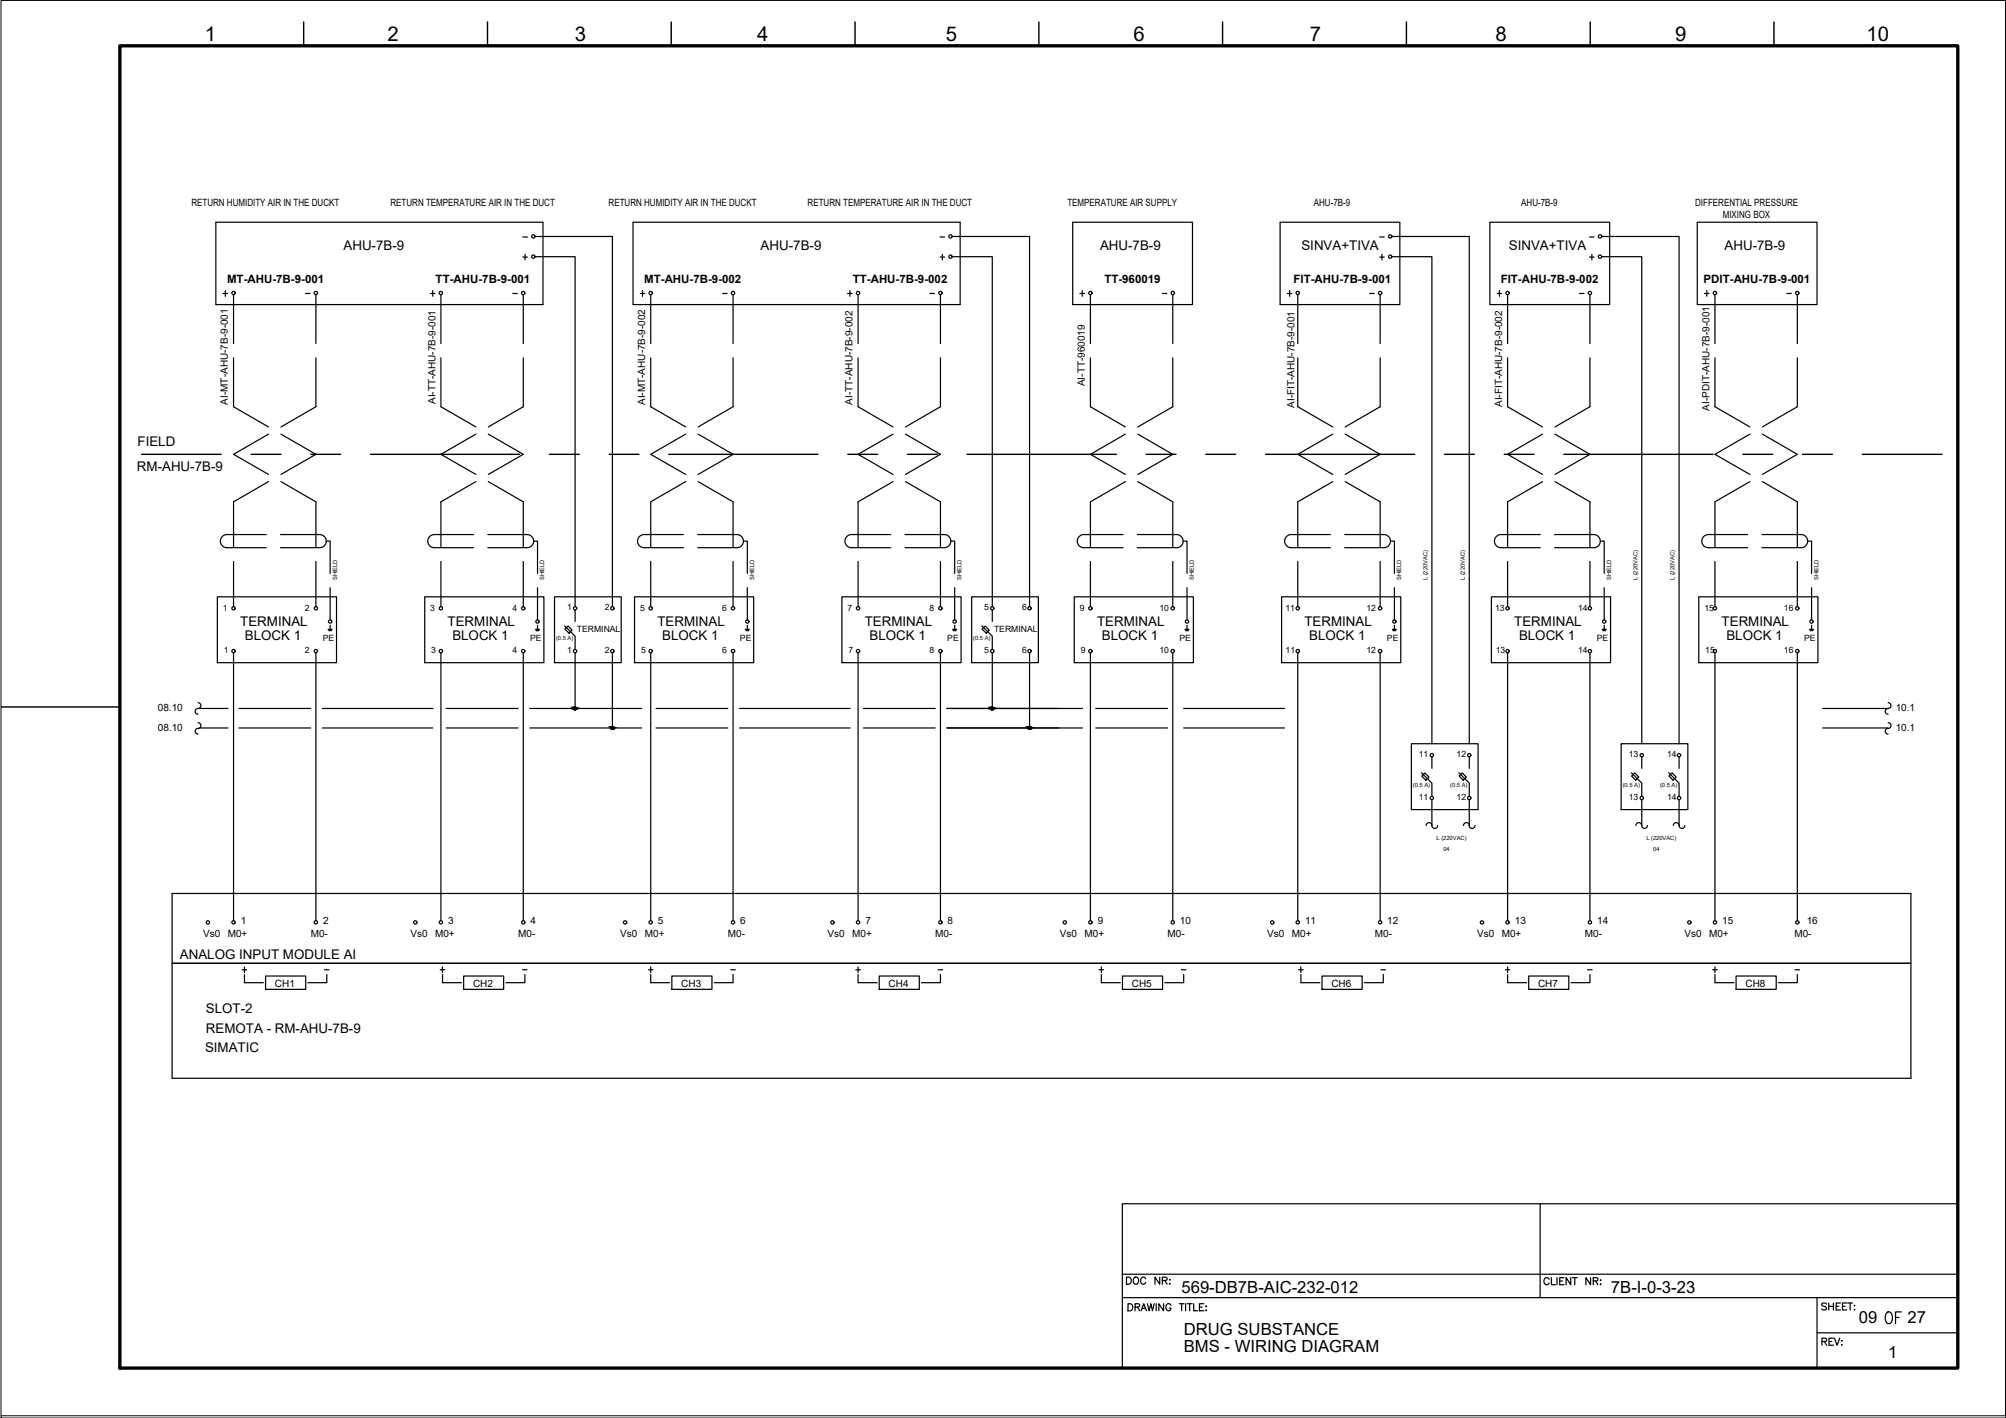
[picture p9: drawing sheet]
<svg xmlns="http://www.w3.org/2000/svg" width="420mm" height="297mm" viewBox="0 0 420 297" stroke-linecap="round" stroke-linejoin="round" font-family="sans-serif">
<!-- layer: G-TTLB-TTLB -->
<path d="M25.1 9.6h385v277h-385z" fill="none" stroke="#000" stroke-width=".7"/>
<!-- layer: G-TTLB-OTLN -->
<path d="M420.1 .1v296.5h-419.9" fill="none" stroke="#000" stroke-width=".21"/>
<!-- layer: G-TTLB-INDX -->
<path d="M63.6 4.6v5M102.1 4.6v5M140.6 4.6v5M179.1 4.6v5M217.6 4.6v5M256.1 4.6v5M294.6 4.6v5M333.1 4.6v5M371.6 4.6v5M.2 148.1h24.9" fill="none" stroke="#000" stroke-width=".3"/>
<!-- layer: LGSP IA4$0$LG_PLOT -->
<path d="M322.6 252.2v19.6M235.1 266.9h175M235.1 271.8h175M380.6 279.2h29.5M380.6 271.8v14.8M235.1 286.6h175" fill="none" stroke="#000" stroke-width=".25"/>
<!-- layer: LG_PLOT -->
<g fill="none" stroke="#000" stroke-width=".25">
<path d="M410.1 252.2h-175v34.4M236.3 273.1h.4a.8 .8 0 0 1 .6 .7 .8 .8 0 0 1-.6 .8h-.4zM237.7 273.8l.9-.1 .1-.2v-.3l-1-.1v1.5M238.2 273.8l.5 .8M239 274.6l.6-1.5 .5 1.5M239.2 274.1h.7M240.3 273.1l.4 1.5 .3-1.5 .4 1.5 .3-1.5M242.2 273.1v1.5M243.7 273.1v1.5l-1-1.5v1.5M245.3 273.5a.54 .54 0 0 0-.7-.4 .54 .54 0 0 0-.4 .6 .61 .61 0 0 0 .2 .7 .61 .61 0 0 0 .8 0l.1-.4h-.4M247 273.1h1M247.5 273.1v1.5"/>
<path d="M248.3 273.1v1.5M248.7 273.1h1M249.2 273.1v1.5M250 273.1v1.5h.9M251.2 273.8h.6M252.1 273.1h-.9v1.5h.9M252.6 274.5h.1zM252.6 273.6v.1zM324.4 268a.54 .54 0 0 0-.6-.4 .54 .54 0 0 0-.4 .6 .61 .61 0 0 0 .2 .8 .61 .61 0 0 0 .8-.1v-.1M324.9 267.6v1.5h.9M326.1 267.6v1.5M326.7 268.3h.6"/>
<path d="M327.6 267.6h-.9v1.5h.9M329 267.6v1.5l-1-1.5v1.5M329.4 267.6h.9M329.8 267.6v1.5M333.1 267.6v1.5l-.9-1.5v1.5M333.7 268.3h.9v-.5l-.9-.2v1.5M334.2 268.3l.5 .8M335.2 268.2h.1zM335.2 269h.1zM382.5 273.2l-.3-.2-.6 .2v.2l.8 .4 .1 .2v.2l-.3 .2-.6-.2M383 273v1.4M383 273.6h1"/>
<path d="M384 273v1.4M384.6 273.6h.5M385.5 273h-.9v1.4h.9M385.9 273.6h.6M386.8 273h-.9v1.4h.9M387 273h1M387.5 273v1.4M388.4 273.5h.1zM388.4 274.3h.1z"/>
</g>
<!-- layer: I_LIMIT_LINE -->
<g fill="none" stroke="#000" stroke-width=".3">
<path d="M29.7 95.2h16.6M52.6 95.2h6.2M65.1 95.2h6.2M77.6 95.2h31.2M115.1 95.2h6.2M127.6 95.2h6.2M140.1 95.2h31.2M177.6 95.2h6.2M190.1 95.2h6.2M202.6 95.2h31.2M240.1 95.2h6.2M252.6 95.2h6.2"/>
<path d="M265.1 95.2h31.2M302.6 95.2h6.2M315.1 95.2h6.2M327.6 95.2h31.2M365.1 95.2h6.2M377.5 95.2h6.3M390.1 95.2h16.6"/>
</g>
<!-- layer: 0 -->
<g fill="none" stroke="#000" stroke-width=".25">
<path d="M112.1 53.8h8.4v73.3M112.1 49.5h16.2v77.6M199.4 53.8h8.4v73.3M199.4 49.5h16.2v77.6M291.5 53.8h8.4v102M291.5 49.5h16.2v106.3M335.5 53.8h8.4v102M335.5 49.5h16.2v106.3M120.5 136.7v11.7M128.3 136.7v15.8M207.8 136.7v11.7M215.6 136.7v15.8"/>
<path d="M41.5 148.4h6.3M41.8 152.5h6M50 148.4h15.1M50 152.5h15.1M67.5 148.4h23.2M67.5 152.5h23.2M93.5 148.4h15M93.5 152.5h15M111 148.4h23.4M111 152.5h23.4M137.4 148.4h15M137.4 152.5h15"/>
<path d="M154.9 148.4h23.2M154.9 152.5h23.2M180.8 148.4h15.1M180.8 152.5h15.1M198.3 148.4h28.4M198.3 152.5h28.4M229.5 148.4h15M229.5 152.5h15M247.9 148.4h21.1M247.9 152.5h21.1M381.8 148.4h13.6M381.8 152.5h13.6"/>
<path d="M299.9 167.5v5.4M307.7 167.5v5.4M343.9 167.5v5.4M351.7 167.5v5.4M400.2 187.2v38.7"/>
<circle cx="120.4" cy="148.4" r=".31"/>
<circle cx="128.3" cy="152.5" r=".31"/>
<circle cx="207.8" cy="148.4" r=".31"/>
<circle cx="215.6" cy="152.5" r=".31"/>
</g>
<!-- layer: I_DATA -->
<g fill="none" stroke="#000" stroke-width=".25">
<path d="M45.2 46.6h68.5v17.2h-68.5zM109.5 53.9h1M110 53.3v1.1M132.6 46.6h68.5v17.2h-68.5zM196.9 53.9h.9M197.4 53.3v1.1M224.7 46.6h25.1v17.2h-25.1zM268.1 46.6h25.1v17.2h-25.1zM289 53.9h.9M289.5 53.3v1.1M312.1 46.6h25v17.2h-25zM332.9 53.9h1"/>
<path d="M333.4 53.3v1.1M355.5 46.6h25.1v17.2h-25.1zM46.7 61.5h1M47.2 60.9v1.2M134.1 61.5h.9M134.6 60.9v1.2M177.5 61.5h1M178 60.9v1.2M226.2 61.5h.9M226.7 60.9v1.2M269.6 61.5h1M270.1 60.9v1.2"/>
<path d="M357 61.5h.9M357.5 60.9v1.2M45.5 125h25v13.8h-25zM68.7 131.8h.9M68.8 132h.7M68.9 132.1h.5M69.2 131v.8M89 125h24.9v13.8h-24.9zM112.2 131.8h.8M112.2 132h.7M112.3 132.1h.5M112.6 131v.8"/>
<path d="M116.1 125h14v13.8h-14zM132.9 125h25v13.8h-25zM156.1 131.8h.9M156.2 132h.7M156.3 132.1h.5M156.5 131v.8M176.3 125h25v13.8h-25zM199.5 131.8h.9M199.6 132h.7M199.7 132.1h.5M200 131v.8M203.5 125h14v13.8h-14z"/>
<path d="M225 125h25v13.8h-25zM248.2 131.8h.8M248.3 132h.7M248.3 132.1h.6M248.6 131v.8M268.4 125h25v13.8h-25zM291.6 131.8h.9M291.7 132h.7M291.8 132.1h.5M292.1 131v.8M312.4 125h24.9v13.8h-24.9zM335.6 131.8h.8"/>
<path d="M335.7 132h.6M335.7 132.1h.6M336 131v.8M355.8 125h25v13.8h-25zM379 131.8h.8M379.1 132h.7M379.2 132.1h.5M379.4 131v.8M295.6 155.8h14v13.8h-14zM339.6 155.8h13.9v13.8h-13.9zM400.2 187.2h-364.2v38.7h364.2M36 201.8h364.2"/>
<path d="M51.2 205.9h4M55.6 204.5h8.4v2.7h-8.4zM68.5 204.1v1.8h-4M92.2 203.1h1M92.7 202.6v1.1M92.7 204.1v1.8h3.9M97.1 204.5h8.4v2.7h-8.4zM109.9 204.1v1.8h-3.9M135.8 203.1h1M136.3 204.1v1.8h4M136.3 202.6v1.1M140.7 204.5h8.4v2.7h-8.4z"/>
<path d="M153.5 204.1v1.8h-3.9M179.2 203.1h1M179.7 204.1v1.8h4M179.7 202.6v1.1M184.2 204.5h8.4v2.7h-8.4zM197 204.1v1.8h-4M230.7 205.9h4M235.1 204.5h8.4v2.7h-8.4zM247.9 204.1v1.8h-4M272.5 205.9h3.9M276.9 204.5h8.4v2.7h-8.4zM289.7 204.1v1.8h-3.9"/>
<path d="M315.8 205.9h3.9M320.2 204.5h8.4v2.7h-8.4zM333 204.1v1.8h-3.9M359.2 205.9h4M363.6 204.5h8.4v2.7h-8.4zM376.4 204.1v1.8h-3.9"/>
<circle cx="111.7" cy="53.8" r=".35"/>
<circle cx="199.1" cy="53.8" r=".35"/>
<circle cx="291.2" cy="53.8" r=".35"/>
<circle cx="335.1" cy="53.8" r=".35"/>
<circle cx="48.9" cy="61.4" r=".35"/>
<circle cx="136.3" cy="61.4" r=".35"/>
<circle cx="179.7" cy="61.4" r=".35"/>
<circle cx="228.4" cy="61.4" r=".35"/>
<circle cx="271.8" cy="61.4" r=".35"/>
<circle cx="359.2" cy="61.4" r=".35"/>
<circle cx="48.9" cy="136.4" r=".35"/>
<circle cx="48.9" cy="127.4" r=".35"/>
<circle cx="66.2" cy="127.4" r=".35"/>
<circle cx="66.2" cy="136.4" r=".35"/>
<circle cx="69.1" cy="130.2" r=".35"/>
<circle cx="92.3" cy="136.4" r=".35"/>
<circle cx="92.3" cy="127.4" r=".35"/>
<circle cx="109.6" cy="136.4" r=".35"/>
<circle cx="109.6" cy="127.4" r=".35"/>
<circle cx="112.6" cy="130.2" r=".35"/>
<circle cx="120.4" cy="136.4" r=".35"/>
<circle cx="120.4" cy="127.4" r=".35"/>
<circle cx="128.3" cy="136.4" r=".35"/>
<circle cx="128.3" cy="127.4" r=".35"/>
<circle cx="136.3" cy="127.4" r=".35"/>
<circle cx="136.3" cy="136.4" r=".35"/>
<circle cx="153.5" cy="127.4" r=".35"/>
<circle cx="153.5" cy="136.4" r=".35"/>
<circle cx="156.5" cy="130.2" r=".35"/>
<circle cx="179.7" cy="136.4" r=".35"/>
<circle cx="179.7" cy="127.4" r=".35"/>
<circle cx="197" cy="127.4" r=".35"/>
<circle cx="197" cy="136.4" r=".35"/>
<circle cx="200" cy="130.2" r=".35"/>
<circle cx="207.8" cy="136.4" r=".35"/>
<circle cx="207.8" cy="127.4" r=".35"/>
<circle cx="215.6" cy="136.4" r=".35"/>
<circle cx="215.6" cy="127.4" r=".35"/>
<circle cx="228.4" cy="136.4" r=".35"/>
<circle cx="228.4" cy="127.4" r=".35"/>
<circle cx="245.6" cy="136.4" r=".35"/>
<circle cx="245.6" cy="127.4" r=".35"/>
<circle cx="248.6" cy="130.2" r=".35"/>
<circle cx="271.8" cy="136.4" r=".35"/>
<circle cx="271.8" cy="127.4" r=".35"/>
<circle cx="289.1" cy="136.4" r=".35"/>
<circle cx="289.1" cy="127.4" r=".35"/>
<circle cx="292" cy="130.2" r=".35"/>
<circle cx="315.8" cy="136.4" r=".35"/>
<circle cx="315.8" cy="127.4" r=".35"/>
<circle cx="333" cy="136.4" r=".35"/>
<circle cx="333" cy="127.4" r=".35"/>
<circle cx="336" cy="130.2" r=".35"/>
<circle cx="359.2" cy="127.4" r=".35"/>
<circle cx="359.2" cy="136.4" r=".35"/>
<circle cx="376.4" cy="127.4" r=".35"/>
<circle cx="376.4" cy="136.4" r=".35"/>
<circle cx="379.4" cy="130.2" r=".35"/>
<circle cx="299.9" cy="158.2" r=".35"/>
<circle cx="307.7" cy="158.2" r=".35"/>
<circle cx="343.9" cy="158.2" r=".35"/>
<circle cx="351.7" cy="158.2" r=".35"/>
<circle cx="299.9" cy="167.2" r=".35"/>
<circle cx="307.7" cy="167.2" r=".35"/>
<circle cx="343.9" cy="167.2" r=".35"/>
<circle cx="351.7" cy="167.2" r=".35"/>
<circle cx="43.6" cy="193.2" r=".35"/>
<circle cx="48.9" cy="193.2" r=".35"/>
<circle cx="66.2" cy="193.2" r=".35"/>
<circle cx="87" cy="193.2" r=".35"/>
<circle cx="92.3" cy="193.2" r=".35"/>
<circle cx="109.6" cy="193.2" r=".35"/>
<circle cx="130.9" cy="193.2" r=".35"/>
<circle cx="136.3" cy="193.2" r=".35"/>
<circle cx="153.5" cy="193.2" r=".35"/>
<circle cx="174.4" cy="193.2" r=".35"/>
<circle cx="179.7" cy="193.2" r=".35"/>
<circle cx="197" cy="193.2" r=".35"/>
<circle cx="223" cy="193.2" r=".35"/>
<circle cx="228.4" cy="193.2" r=".35"/>
<circle cx="245.6" cy="193.2" r=".35"/>
<circle cx="266.5" cy="193.2" r=".35"/>
<circle cx="271.8" cy="193.2" r=".35"/>
<circle cx="289.1" cy="193.2" r=".35"/>
<circle cx="310.4" cy="193.2" r=".35"/>
<circle cx="315.8" cy="193.2" r=".35"/>
<circle cx="333" cy="193.2" r=".35"/>
<circle cx="353.8" cy="193.2" r=".35"/>
<circle cx="359.2" cy="193.2" r=".35"/>
<circle cx="376.4" cy="193.2" r=".35"/>
</g>
<!-- layer: I_TABS -->
<g fill="none" stroke="#000" stroke-width=".25">
<path d="M48.9 61.7v10.3M48.9 75v10.2l7.3 4.2M66.2 61.7v10.3M66.2 75v10.2l-7.4 4.2M92.4 61.7v10.3M92.4 75v10.2l7.3 4.2M109.6 61.7v10.3M109.6 75v10.2l-7.3 4.2M136.3 61.7v10.3M136.3 75v10.2l7.3 4.2M153.5 61.7v10.3M153.5 75v10.2l-7.3 4.2"/>
<path d="M179.7 61.7v10.3M179.7 75v10.2l7.3 4.2M197 61.7v10.3M197 75v10.2l-7.3 4.2M228.4 61.7v10.3M228.4 75v10.2l7.3 4.2M245.6 61.7v10.3M245.6 75v10.2l-7.3 4.2M271.8 61.7v10.3M271.8 75v10.2l7.3 4.2M289.1 61.7v10.3M289.1 75v10.2l-7.4 4.2"/>
<path d="M315.8 61.7v10.3M315.8 75v10.2l7.3 4.2M333 61.7v10.3M333 75v10.2l-7.3 4.2M359.2 61.7v10.3M359.2 75v10.2l7.3 4.2M376.4 61.7v10.3M376.4 75v10.2l-7.3 4.2M56.2 90.9l-7.3 4.3 7.3 4.2M58.8 90.9l7.4 4.3-7.4 4.2M99.7 90.9l-7.3 4.3 7.3 4.2M102.3 90.9l7.3 4.3-7.3 4.2"/>
<path d="M143.6 90.9l-7.3 4.3 7.3 4.2M146.2 90.9l7.3 4.3-7.3 4.2M187 90.9l-7.3 4.3 7.3 4.2M189.7 90.9l7.3 4.3-7.3 4.2M235.7 90.9l-7.3 4.3 7.3 4.2M238.3 90.9l7.3 4.3-7.3 4.2M279.1 90.9l-7.3 4.3 7.3 4.2M281.7 90.9l7.4 4.3-7.4 4.2M323.1 90.9l-7.3 4.3 7.3 4.2M325.7 90.9l7.3 4.3-7.3 4.2M366.5 90.9l-7.3 4.3 7.3 4.2M369.1 90.9l7.3 4.3-7.3 4.2"/>
<path d="M48.9 117.6v9.5M55.8 112h-8.3a1.38 1.38 0 0 0-1.3 1.4 1.38 1.38 0 0 0 1.3 1.3h8.3M56.2 100.9l-7.3 4.2v9.5M58.8 112h8.2a1.38 1.38 0 0 1 1.3 1.4 1.38 1.38 0 0 1-1.3 1.3h-8.2M58.8 100.9l7.4 4.2v9.5M66.2 117.6v9.5M68.3 113.4h.9v6.7M92.4 117.6v9.5M99.2 112h-8.2a1.38 1.38 0 0 0-1.4 1.4 1.38 1.38 0 0 0 1.4 1.3h8.2M99.7 100.9l-7.3 4.2v9.5M102.2 112h8.2a1.38 1.38 0 0 1 1.4 1.4 1.38 1.38 0 0 1-1.4 1.3h-8.2M102.3 100.9l7.3 4.2v9.5"/>
<path d="M109.6 117.6v9.5M111.8 113.4h.8v6.7M136.3 117.6v9.5M143.1 112h-8.2a1.38 1.38 0 0 0-1.4 1.4 1.38 1.38 0 0 0 1.4 1.3h8.2M143.6 100.9l-7.3 4.2v9.5M146.1 112h8.2a1.38 1.38 0 0 1 1.4 1.4 1.38 1.38 0 0 1-1.4 1.3h-8.2M146.2 100.9l7.3 4.2v9.5M153.5 117.6v9.5M155.7 113.4h.8v6.7M179.7 117.6v9.5M186.6 112h-8.2a1.38 1.38 0 0 0-1.4 1.4 1.38 1.38 0 0 0 1.4 1.3h8.2M187 100.9l-7.3 4.2v9.5"/>
<path d="M189.6 112h8.2a1.38 1.38 0 0 1 1.3 1.4 1.38 1.38 0 0 1-1.3 1.3h-8.2M189.7 100.9l7.3 4.2v9.5M197 117.6v9.5M199.2 113.4h.8v6.7M228.4 117.6v9.5M235.2 112h-8.2a1.38 1.38 0 0 0-1.4 1.4 1.38 1.38 0 0 0 1.4 1.3h8.2M235.7 100.9l-7.3 4.2v9.5M238.2 112h8.2a1.38 1.38 0 0 1 1.4 1.4 1.38 1.38 0 0 1-1.4 1.3h-8.2M238.3 100.9l7.3 4.2v9.5M245.6 117.6v9.5M247.8 113.4h.8v6.7M271.8 117.6v9.5"/>
<path d="M278.7 112h-8.3a1.38 1.38 0 0 0-1.3 1.4 1.38 1.38 0 0 0 1.3 1.3h8.3M279.1 100.9l-7.3 4.2v9.5M281.6 112h8.3a1.38 1.38 0 0 1 1.3 1.4 1.38 1.38 0 0 1-1.3 1.3h-8.3M281.7 100.9l7.4 4.2v9.5M289.1 117.6v9.5M291.2 113.4h.9v6.7M315.8 117.6v9.5M322.6 112h-8.2a1.38 1.38 0 0 0-1.4 1.4 1.38 1.38 0 0 0 1.4 1.3h8.2M323.1 100.9l-7.3 4.2v9.5M325.6 112h8.2a1.38 1.38 0 0 1 1.4 1.4 1.38 1.38 0 0 1-1.4 1.3h-8.2M325.7 100.9l7.3 4.2v9.5M333 117.6v9.5"/>
<path d="M335.2 113.4h.8v6.7M359.2 117.6v9.5M366 112h-8.2a1.38 1.38 0 0 0-1.4 1.4 1.38 1.38 0 0 0 1.4 1.3h8.2M366.5 100.9l-7.3 4.2v9.5M369 112h8.2a1.38 1.38 0 0 1 1.4 1.4 1.38 1.38 0 0 1-1.4 1.3h-8.2M369.1 100.9l7.3 4.2v9.5M376.4 117.6v9.5M378.6 113.4h.8v6.7M48.9 136.7v56.2M66.2 136.7v56.2M69.2 123.1v6.8M92.4 136.7v56.2"/>
<path d="M109.6 136.7v56.2M112.6 123.1v6.8M136.3 136.7v56.2M153.5 136.7v56.2M156.5 123.1v6.8M179.7 136.7v56.2M197 136.7v56.2M200 123.1v6.8M228.4 136.7v56.2M245.6 136.7v56.2M248.6 123.1v6.8M271.8 136.7v56.2"/>
<path d="M289.1 136.7v56.2M292.1 123.1v6.8M315.8 136.7v56.2M333 136.7v56.2M336 123.1v6.8M359.2 136.7v56.2M376.4 136.7v56.2M379.4 123.1v6.8M41.5 147.2a.64 .64 0 0 1 .6 .8 .64 .64 0 0 1-.9 .5 .6 .6 0 0 0-.3 .6 .6 .6 0 0 0 .6 .5M41.5 151.4a.63 .63 0 0 1 .6 .7 .63 .63 0 0 1-.9 .5 .6 .6 0 0 0-.3 .7 .6 .6 0 0 0 .6 .5M395.5 147.2a.64 .64 0 0 1 .6 .8 .64 .64 0 0 1-.9 .5 .6 .6 0 0 0-.3 .6 .6 .6 0 0 0 .6 .5M395.5 151.4a.63 .63 0 0 1 .6 .7 .63 .63 0 0 1-.9 .5 .6 .6 0 0 0-.3 .7 .6 .6 0 0 0 .6 .5"/>
<path d="M298.7 172.9a.64 .64 0 0 1 .8-.6 .64 .64 0 0 1 .5 .9 .6 .6 0 0 0 .6 .3 .6 .6 0 0 0 .5-.6M306.5 172.9a.63 .63 0 0 1 .8-.6 .63 .63 0 0 1 .5 .9 .6 .6 0 0 0 .6 .3 .6 .6 0 0 0 .5-.6M342.6 172.9a.64 .64 0 0 1 .8-.6 .64 .64 0 0 1 .5 .9 .6 .6 0 0 0 .7 .3 .6 .6 0 0 0 .5-.6M350.5 172.9a.64 .64 0 0 1 .7-.6 .64 .64 0 0 1 .5 .9 .6 .6 0 0 0 .7 .3 .6 .6 0 0 0 .5-.6"/>
</g>
<!-- layer: EI-CTRL -->
<g fill="none" stroke="#000" stroke-width=".25">
<path d="M118.3 131.1l2.2 2.2v2.8M118.3 131.8l.7-.7 .8 .9-.6 .6zM120.5 127.8v2.4M205.7 131.1l2.1 2.2v2.8M205.7 131.8l.7-.7 .8 .9-.6 .6zM207.8 127.8v2.4M299.9 158.6v2.4M307.7 158.6v2.4M343.9 158.6v2.4M351.7 158.6v2.4M297.7 161.9l2.2 2.1v2.8M297.8 162.6l.7-.7 .8 .9-.7 .6z"/>
<path d="M305.6 161.9l2.1 2.1v2.8M306.3 161.9l.8 .9-.6 .6-.9-.8zM341.7 161.9l2.2 2.1v2.8M341.7 162.6l.7-.7 .8 .9-.6 .6zM349.5 161.9l2.2 2.1v2.8M349.6 162.6l.6-.7 .9 .9-.7 .6z"/>
</g>
<!-- layer: 0 -->
<g fill="#000" stroke="#000" stroke-width=".21">
<path d="M120.4 148.1h.1zM128.2 152.2h.1zM207.7 148.1h.1zM215.5 152.2h.1z"/>
<path d="M120.4 148.1l.1 .1zM120.3 148.2h.2z"/>
<path d="M120.3 148.2h.2zM120.3 148.2h.2z"/>
<path d="M120.2 148.2h.3zM120.2 148.2h.3z"/>
<path d="M120.2 148.2l.3 .1zM120.2 148.3h.3z"/>
<path d="M120.2 148.3h.3zM120.2 148.3h.3z"/>
<path d="M120.2 148.3l.3 .1zM120.2 148.3l.3 .1z"/>
<path d="M120.2 148.4h.3zM120.2 148.4h.3z"/>
<path d="M120.4 148.7h.1zM120.4 148.7h.1z"/>
<path d="M120.5 148.1l.1 .1zM120.5 148.1l.1 .1z"/>
<path d="M120.3 148.7h.3zM120.3 148.7h.2z"/>
<path d="M120.5 148.2h.2zM120.5 148.2h.2z"/>
<path d="M120.3 148.7h.3zM120.3 148.7h.3z"/>
<path d="M120.5 148.2h.2zM120.5 148.2h.2z"/>
<path d="M120.5 148.2l.2 .1zM120.5 148.2l.2 .1z"/>
<path d="M120.2 148.6h.5zM120.2 148.6l.4 .1z"/>
<path d="M120.2 148.6h.5zM120.2 148.6h.5z"/>
<path d="M120.5 148.3h.2zM120.5 148.3h.2z"/>
<path d="M120.5 148.3l.2 .1zM120.5 148.3l.2 .1z"/>
<path d="M120.5 148.4h.3zM120.5 148.4h.3z"/>
<path d="M120.2 148.5h.5zM120.2 148.5h.5z"/>
<path d="M120.2 148.5h.5zM120.2 148.5l.5 .1z"/>
<path d="M120.1 148.4h.7zM120.1 148.4l.6 .1z"/>
<path d="M128.2 152.2h.1zM128.1 152.2h.2z"/>
<path d="M128.1 152.2l.2 .1zM128.1 152.2l.2 .1z"/>
<path d="M128.1 152.3h.2zM128 152.3h.3z"/>
<path d="M128 152.3h.3zM128 152.3h.3z"/>
<path d="M128 152.3l.3 .1zM128 152.3l.3 .1z"/>
<path d="M128 152.4h.3zM128 152.4h.3z"/>
<path d="M128 152.4l.3 .1zM128 152.4l.3 .1z"/>
<path d="M128.2 152.8h.2zM128.2 152.8h.1z"/>
<path d="M128.3 152.2h.1zM128.3 152.2h.1z"/>
<path d="M128.3 152.2h.1zM128.3 152.2h.1z"/>
<path d="M128.1 152.8h.3zM128.1 152.8h.3z"/>
<path d="M128.3 152.2l.2 .1zM128.3 152.2l.2 .1z"/>
<path d="M128.3 152.3h.2zM128.3 152.3h.2z"/>
<path d="M128.1 152.7h.4zM128.1 152.7l.3 .1z"/>
<path d="M128.3 152.3h.2zM128.3 152.3h.2z"/>
<path d="M128.1 152.7h.4zM128.1 152.7h.4z"/>
<path d="M128.3 152.3l.2 .1zM128.3 152.3l.2 .1z"/>
<path d="M128 152.7h.5zM128 152.7h.5z"/>
<path d="M128.3 152.4h.3zM128.3 152.4h.3z"/>
<path d="M128 152.6h.5zM128 152.6l.5 .1z"/>
<path d="M128.3 152.4l.3 .1zM128.3 152.4l.3 .1z"/>
<path d="M128 152.5l.6 .1zM128 152.5l.6 .1z"/>
<path d="M128 152.6h.6zM128 152.6h.5z"/>
<path d="M207.7 148.1l.1 .1zM207.7 148.2h.1z"/>
<path d="M207.7 148.2h.1zM207.7 148.2h.1z"/>
<path d="M207.6 148.2h.2zM207.6 148.2h.2z"/>
<path d="M207.6 148.2l.2 .1zM207.6 148.2l.2 .1z"/>
<path d="M207.6 148.3h.2zM207.6 148.3h.2z"/>
<path d="M207.5 148.3l.3 .1zM207.5 148.3l.3 .1z"/>
<path d="M207.5 148.4h.3zM207.5 148.4h.3z"/>
<path d="M207.8 148.7h.1zM207.8 148.7h.1z"/>
<path d="M207.8 148.1l.2 .1zM207.8 148.1l.2 .1z"/>
<path d="M207.7 148.7h.3zM207.7 148.7h.2z"/>
<path d="M207.8 148.2h.2zM207.8 148.2h.2z"/>
<path d="M207.6 148.7h.4zM207.6 148.7h.4z"/>
<path d="M207.8 148.2h.2zM207.8 148.2h.2z"/>
<path d="M207.8 148.2l.3 .1zM207.8 148.2l.3 .1z"/>
<path d="M207.6 148.6h.4zM207.6 148.6l.4 .1z"/>
<path d="M207.8 148.3h.3zM207.8 148.3h.3z"/>
<path d="M207.6 148.6h.5zM207.6 148.6h.4z"/>
<path d="M207.8 148.3l.3 .1zM207.8 148.3l.3 .1z"/>
<path d="M207.8 148.4h.3zM207.8 148.4h.3z"/>
<path d="M207.5 148.5h.6zM207.5 148.5h.6z"/>
<path d="M207.6 148.5h.5zM207.6 148.5l.5 .1z"/>
<path d="M207.5 148.4h.6zM207.5 148.4l.6 .1z"/>
<path d="M215.5 152.2h.1zM215.5 152.2h.1z"/>
<path d="M215.5 152.2l.1 .1zM215.5 152.2l.1 .1z"/>
<path d="M215.5 152.3h.1zM215.5 152.3h.1z"/>
<path d="M215.4 152.3h.2zM215.4 152.3h.2z"/>
<path d="M215.4 152.3l.2 .1zM215.4 152.3l.2 .1z"/>
<path d="M215.4 152.4h.2zM215.4 152.4h.2z"/>
<path d="M215.3 152.4l.3 .1zM215.3 152.4l.3 .1z"/>
<path d="M215.6 152.8h.1zM215.6 152.8h.1z"/>
<path d="M215.6 152.2h.2zM215.6 152.2h.2z"/>
<path d="M215.6 152.2h.2zM215.6 152.2h.2z"/>
<path d="M215.6 152.2l.2 .1zM215.6 152.2l.2 .1z"/>
<path d="M215.5 152.8h.3zM215.5 152.8h.2z"/>
<path d="M215.6 152.3h.3zM215.6 152.3h.3z"/>
<path d="M215.5 152.7h.3zM215.5 152.7l.3 .1z"/>
<path d="M215.6 152.3h.3zM215.6 152.3h.3z"/>
<path d="M215.4 152.7h.5zM215.4 152.7h.4z"/>
<path d="M215.6 152.3l.3 .1zM215.6 152.3l.3 .1z"/>
<path d="M215.4 152.7h.5zM215.4 152.7h.5z"/>
<path d="M215.4 152.6h.5zM215.4 152.6l.5 .1z"/>
<path d="M215.6 152.4h.3zM215.6 152.4h.3z"/>
<path d="M215.6 152.4l.3 .1zM215.6 152.4l.3 .1z"/>
<path d="M215.3 152.5l.6 .1zM215.3 152.5l.6 .1z"/>
<path d="M215.3 152.6h.6zM215.3 152.6h.6z"/>
</g>
<path d="M.2 .1h419.9v296.9h-419.9z" fill="none" stroke="#000" stroke-width=".21"/>
<text font-size="5.7" x="394.1" y="278.3">OF</text>
<g font-size="4.4">
<text x="234.9" y="270.2">DOC NR:</text>
<text x="380.6" y="282.9">REV:</text>
</g>
<g font-size="4.3">
<text x="42.9" y="8.6">1</text>
<text x="81.2" y="8.6">2</text>
<text x="120.4" y="8.6">3</text>
<text x="158.6" y="8.6">4</text>
<text x="198.1" y="8.6">5</text>
<text x="237.4" y="8.6">6</text>
<text x="274.3" y="8.6">7</text>
<text x="313.2" y="8.6">8</text>
<text x="350.9" y="8.6">9</text>
<text x="390.9" y="8.6">10</text>
</g>
<g font-size="4">
<text x="89.3" y="63.1">+</text>
<text x="312.6" y="63.1">+</text>
<text x="49.7" y="205">+</text>
<text x="229.3" y="205">+</text>
<text x="270.9" y="205">+</text>
<text x="314.3" y="205">+</text>
<text x="357.7" y="205">+</text>
</g>
<g font-size="3.5">
<text x="247.5" y="270.8">569-DB7B-AIC-232-012</text>
<text x="337.4" y="270.9">7B-I-0-3-23</text>
<text x="247.9" y="279.7">DRUG SUBSTANCE</text>
<text x="389.3" y="277.2">09</text>
<text x="399.5" y="277.2">27</text>
<text x="247.9" y="283.2">BMS - WIRING DIAGRAM</text>
<text x="395.5" y="284.6">1</text>
</g>
<g font-size="2.8">
<text x="71.9" y="52.4">AHU-7B-9</text>
<text x="159.3" y="52.4">AHU-7B-9</text>
<text x="230.4" y="52.4">AHU-7B-9</text>
<text x="272.6" y="52.4">SINVA+TIVA</text>
<text x="316" y="52.4">SINVA+TIVA</text>
<text x="361.2" y="52.4">AHU-7B-9</text>
<text x="28.8" y="93.4">FIELD</text>
<text x="28.7" y="98.6">RM-AHU-7B-9</text>
<text x="50.3" y="131.2">TERMINAL</text>
<text x="93.7" y="131.2">TERMINAL</text>
<text x="137.7" y="131.2">TERMINAL</text>
<text x="181.1" y="131.2">TERMINAL</text>
<text x="229.8" y="131.2">TERMINAL</text>
<text x="273.2" y="131.2">TERMINAL</text>
<text x="317.2" y="131.2">TERMINAL</text>
<text x="360.6" y="131.2">TERMINAL</text>
<text x="51.3" y="134.1">BLOCK 1</text>
<text x="94.7" y="134.1">BLOCK 1</text>
<text x="138.7" y="134.1">BLOCK 1</text>
<text x="182.1" y="134.1">BLOCK 1</text>
<text x="230.8" y="134.1">BLOCK 1</text>
<text x="274.2" y="134.1">BLOCK 1</text>
<text x="318.2" y="134.1">BLOCK 1</text>
<text x="361.6" y="134.1">BLOCK 1</text>
<text x="37.7" y="200.9">ANALOG INPUT MODULE AI</text>
<text x="43.1" y="212.3">SLOT-2</text>
<text x="42.9" y="220.3">SIMATIC</text>
<text x="43.1" y="216.4">REMOTA - RM-AHU-7B-9</text>
</g>
<g font-size="2.6">
<text x="108.7" y="50.8">-</text>
<text x="196.1" y="50.8">-</text>
<text x="288.2" y="50.8">-</text>
<text x="332" y="50.8">-</text>
<text x="63.1" y="62.8">-</text>
<text x="106.5" y="62.8">-</text>
<text x="150.3" y="62.8">-</text>
<text x="194" y="62.8">-</text>
<text x="242.7" y="62.8">-</text>
<text x="286.1" y="62.8">-</text>
<text x="329.8" y="62.8">-</text>
<text x="373.2" y="62.8">-</text>
<text x="67" y="204.3">-</text>
<text x="108.7" y="204.3">-</text>
<text x="152" y="204.3">-</text>
<text x="195.4" y="204.3">-</text>
<text x="246.6" y="204.3">-</text>
<text x="288.2" y="204.3">-</text>
<text x="331.6" y="204.3">-</text>
<text x="375" y="204.3">-</text>
</g>
<g font-size="2.4">
<text x="47.6" y="59.3">MT-AHU-7B-9-001</text>
<text x="91.2" y="59.3">TT-AHU-7B-9-001</text>
<text x="134.9" y="59.3">MT-AHU-7B-9-002</text>
<text x="178.6" y="59.3">TT-AHU-7B-9-002</text>
<text x="231.3" y="59.3">TT-960019</text>
<text x="270.9" y="59.3">FIT-AHU-7B-9-001</text>
<text x="314.3" y="59.3">FIT-AHU-7B-9-002</text>
<text x="356.8" y="59.3">PDIT-AHU-7B-9-001</text>
</g>
<g font-size="2.1">
<text x="40.1" y="43.2">RETURN HUMIDITY AIR IN THE DUCKT</text>
<text x="81.8" y="43.2">RETURN TEMPERATURE AIR IN THE DUCT</text>
<text x="127.5" y="43.2">RETURN HUMIDITY AIR IN THE DUCKT</text>
<text x="169.2" y="43.2">RETURN TEMPERATURE AIR IN THE DUCT</text>
<text x="223.6" y="43.2">TEMPERATURE AIR SUPPLY</text>
<text x="275.2" y="43.2">AHU-7B-9</text>
<text x="318.6" y="43.2">AHU-7B-9</text>
<text x="355" y="43.2">DIFFERENTIAL PRESSURE</text>
<text x="360.8" y="45.7">MIXING BOX</text>
<text x="227.2" y="80.9" transform="rotate(-90 227.2 80.9)">AI-TT-960019</text>
<text x="47.8" y="84.8" transform="rotate(-90 47.8 84.8)">AI-MT-AHU-7B-9-001</text>
<text x="91.2" y="84.7" transform="rotate(-90 91.2 84.7)">AI-TT-AHU-7B-9-001</text>
<text x="135.1" y="84.9" transform="rotate(-90 135.1 84.9)">AI-MT-AHU-7B-9-002</text>
<text x="178.6" y="84.8" transform="rotate(-90 178.6 84.8)">AI-TT-AHU-7B-9-002</text>
<text x="271.2" y="85.4" transform="rotate(-90 271.2 85.4)">AI-FIT-AHU-7B-9-001</text>
<text x="314.6" y="85.3" transform="rotate(-90 314.6 85.3)">AI-FIT-AHU-7B-9-002</text>
<text x="358" y="86" transform="rotate(-90 358 86)">AI-PDIT-AHU-7B-9-001</text>
<text x="33.1" y="149">08.10</text>
<text x="397.1" y="149">10.1</text>
<text x="33.1" y="153.1">08.10</text>
<text x="397.1" y="153.1">10.1</text>
<text x="42.5" y="196.2">Vs0</text>
<text x="47.7" y="196.2">M0+</text>
<text x="50.4" y="193.7">1</text>
<text x="65.1" y="196.2">M0-</text>
<text x="67.7" y="193.7">2</text>
<text x="86" y="196.2">Vs0</text>
<text x="91.1" y="196.2">M0+</text>
<text x="93.9" y="193.7">3</text>
<text x="108.5" y="196.2">M0-</text>
<text x="111.1" y="193.7">4</text>
<text x="129.9" y="196.2">Vs0</text>
<text x="135.1" y="196.2">M0+</text>
<text x="137.8" y="193.7">5</text>
<text x="152.5" y="196.2">M0-</text>
<text x="155" y="193.7">6</text>
<text x="173.3" y="196.2">Vs0</text>
<text x="178.5" y="196.2">M0+</text>
<text x="181.3" y="193.7">7</text>
<text x="195.9" y="196.2">M0-</text>
<text x="198.5" y="193.7">8</text>
<text x="222" y="196.2">Vs0</text>
<text x="227.2" y="196.2">M0+</text>
<text x="229.9" y="193.7">9</text>
<text x="244.6" y="196.2">M0-</text>
<text x="247.1" y="193.7">10</text>
<text x="265.4" y="196.2">Vs0</text>
<text x="270.6" y="196.2">M0+</text>
<text x="273.3" y="193.7">11</text>
<text x="288" y="196.2">M0-</text>
<text x="290.6" y="193.7">12</text>
<text x="309.4" y="196.2">Vs0</text>
<text x="314.5" y="196.2">M0+</text>
<text x="317.3" y="193.7">13</text>
<text x="331.9" y="196.2">M0-</text>
<text x="334.5" y="193.7">14</text>
<text x="352.8" y="196.2">Vs0</text>
<text x="358" y="196.2">M0+</text>
<text x="360.7" y="193.7">15</text>
<text x="375.8" y="196.2">M0-</text>
<text x="378.4" y="193.7">16</text>
<text x="57.6" y="206.7">CH1</text>
<text x="99.1" y="206.7">CH2</text>
<text x="142.7" y="206.7">CH3</text>
<text x="186.1" y="206.7">CH4</text>
<text x="237.1" y="206.7">CH5</text>
<text x="278.9" y="206.7">CH6</text>
<text x="322.2" y="206.7">CH7</text>
<text x="365.6" y="206.7">CH8</text>
</g>
<g font-size="1.8">
<text x="46.7" y="128">1</text>
<text x="63.9" y="128">2</text>
<text x="90.1" y="128">3</text>
<text x="107.3" y="128">4</text>
<text x="118.8" y="127.7">1</text>
<text x="126.7" y="127.7">2</text>
<text x="134.1" y="128">5</text>
<text x="151.3" y="128">6</text>
<text x="177.5" y="128">7</text>
<text x="194.7" y="128">8</text>
<text x="206.1" y="127.7">5</text>
<text x="214.1" y="127.7">6</text>
<text x="226.2" y="128">9</text>
<text x="242.8" y="128">10</text>
<text x="269.2" y="128">11</text>
<text x="286.2" y="128">12</text>
<text x="313.2" y="128">13</text>
<text x="330.5" y="128">14</text>
<text x="357" y="128">15</text>
<text x="373.6" y="128">16</text>
<text x="46.9" y="136.8">1</text>
<text x="63.9" y="136.9">2</text>
<text x="67.6" y="134.2">PE</text>
<text x="90.3" y="136.8">3</text>
<text x="107.3" y="136.9">4</text>
<text x="111" y="134.2">PE</text>
<text x="118.8" y="136.7">1</text>
<text x="120.8" y="132.4">TERMINAL</text>
<text x="126.7" y="136.7">2</text>
<text x="134.3" y="136.8">5</text>
<text x="151.3" y="136.9">6</text>
<text x="155" y="134.2">PE</text>
<text x="177.7" y="136.8">7</text>
<text x="194.7" y="136.9">8</text>
<text x="198.4" y="134.2">PE</text>
<text x="206.1" y="136.7">5</text>
<text x="208.2" y="132.4">TERMINAL</text>
<text x="214.1" y="136.7">6</text>
<text x="226.4" y="136.8">9</text>
<text x="242.8" y="136.9">10</text>
<text x="247.1" y="134.2">PE</text>
<text x="269.3" y="136.8">11</text>
<text x="286.2" y="136.9">12</text>
<text x="290.5" y="134.2">PE</text>
<text x="313.3" y="136.8">13</text>
<text x="330.5" y="136.9">14</text>
<text x="334.5" y="134.2">PE</text>
<text x="357.2" y="136.8">15</text>
<text x="373.6" y="136.9">16</text>
<text x="377.9" y="134.2">PE</text>
<text x="297.2" y="158.5">11</text>
<text x="305.1" y="158.5">12</text>
<text x="341.1" y="158.5">13</text>
<text x="349.2" y="158.5">14</text>
<text x="297.2" y="167.5">11</text>
<text x="305.1" y="167.5">12</text>
<text x="341.1" y="167.5">13</text>
<text x="349.2" y="167.5">14</text>
</g>
<g font-size="1.2">
<text x="70.6" y="121.5" transform="rotate(-90 70.6 121.5)">SHIELD</text>
<text x="114" y="121.5" transform="rotate(-90 114 121.5)">SHIELD</text>
<text x="158" y="121.5" transform="rotate(-90 158 121.5)">SHIELD</text>
<text x="201.4" y="121.5" transform="rotate(-90 201.4 121.5)">SHIELD</text>
<text x="250.1" y="121.5" transform="rotate(-90 250.1 121.5)">SHIELD</text>
<text x="293.5" y="121.5" transform="rotate(-90 293.5 121.5)">SHIELD</text>
<text x="299" y="121.5" transform="rotate(-90 299 121.5)">L (220VAC)</text>
<text x="306.8" y="121.5" transform="rotate(-90 306.8 121.5)">L (220VAC)</text>
<text x="337.4" y="121.5" transform="rotate(-90 337.4 121.5)">SHIELD</text>
<text x="342.9" y="121.5" transform="rotate(-90 342.9 121.5)">L (220VAC)</text>
<text x="350.8" y="121.5" transform="rotate(-90 350.8 121.5)">L (220VAC)</text>
<text x="380.9" y="121.5" transform="rotate(-90 380.9 121.5)">SHIELD</text>
<text x="116.5" y="134.1">(0.5 A)</text>
<text x="203.8" y="134.1">(0.5 A)</text>
<text x="295.9" y="164.9">(0.5 A)</text>
<text x="303.8" y="164.9">(0.5 A)</text>
<text x="339.9" y="164.9">(0.5 A)</text>
<text x="347.7" y="164.9">(0.5 A)</text>
<text x="300.9" y="176">L (220VAC)</text>
<text x="302.3" y="178.3">04</text>
<text x="344.8" y="176">L (220VAC)</text>
<text x="346.3" y="178.3">04</text>
</g>
</svg>
